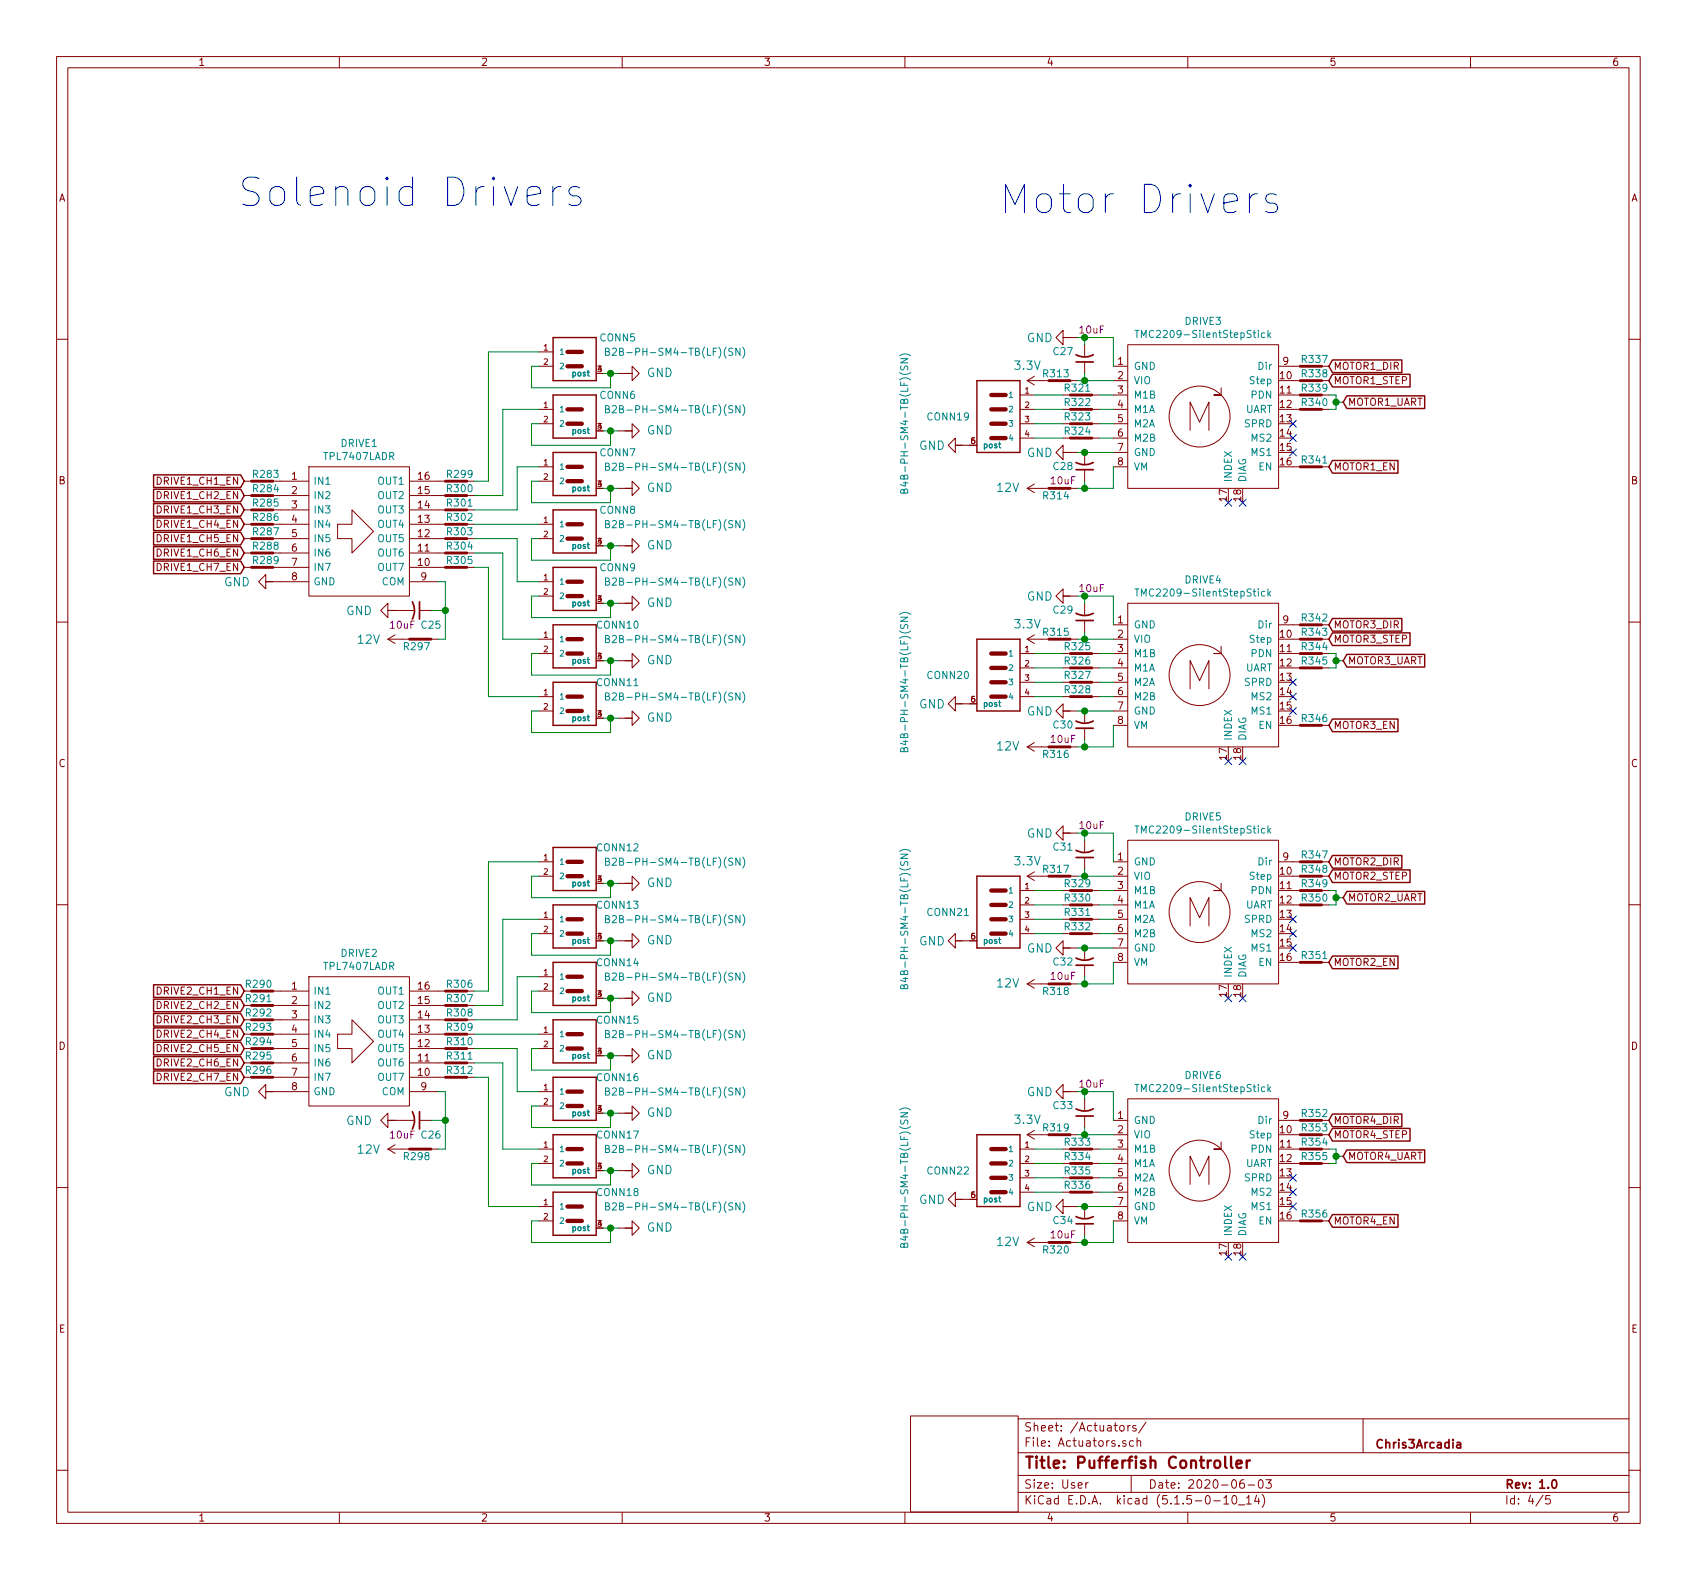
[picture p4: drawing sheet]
<svg xmlns="http://www.w3.org/2000/svg" width="300mm" height="279mm" viewBox="0 0 300 279" stroke-linecap="round" stroke-linejoin="round" font-family="sans-serif">
<g fill="none" stroke="#840000" stroke-width=".18">
<path d="M10 10h280v259.4h-280zM12 12h276v255.4h-276zM60 10v2M110 10v2M160 10v2M210 10v2M260 10v2M10 60h2M189.2 59.7h-1.2v1.3l-1.3-1.3 1.3-1.3v1.3h2.5M288 60h2M95.2 64.8h2.6M95.2 72.4h2.6"/>
<path d="M95.2 74.9h2.6M95.2 62.2h2.6M109.2 76.2h2.6v1.3l1.2-1.3-1.2-1.3v1.3h-1.3M109.2 66h2.6v1.3l1.2-1.3-1.2-1.2v1.2h-1.3M170.2 78.7h-1.3v1.3l-1.3-1.3 1.3-1.2v1.2h2.5M180.3 69.9h2.6M180.3 72.4h2.6M180.3 74.9h2.6M180.3 77.5h2.6M181.6 67.3l1.3 .8M181.6 67.3h2.5M182.9 66.5l-1.3 .8"/>
<path d="M189.5 67.3h1M191.8 61v2M191.8 64v2M193.3 69.9h1M193.3 72.4h1M193.3 74.9h1M193.3 77.5h1M196.8 67.3h2.6M196.8 64.8h2.6M196.8 69.9h2.6M196.8 72.4h2.6M196.8 74.9h2.6"/>
<path d="M196.8 77.5h2.6M199.4 61h26.7v25.4h-26.7zM215.9 68.6v1.3h-1.3h1.3M226.1 64.8h3.5M228.6 67.3h1M228.6 69.9h1M228.6 72.4h1M43.2 97.8h1M43.2 95.3h1M43.2 92.7h1M43.2 90.2h1M43.2 87.6h1"/>
<path d="M43.2 85.1h1M49.5 97.8h5.1M49.5 95.3h5.1M49.5 92.7h5.1M49.5 90.2h5.1M49.5 87.6h5.1M49.5 85.1h5.1M54.6 82.6h17.8v22.8h-17.8zM62.2 90.2l3.8 3.8-3.8 3.8v-2.5h-2.5v-2.6h2.5zM72.4 97.8h6.1M72.4 95.3h6.1M72.4 92.7h6.1"/>
<path d="M72.4 90.2h6.1M72.4 87.6h6.1M72.4 85.1h6.1M82.8 90.2h1M95.2 95.3h2.6M95.2 92.7h2.6M95.2 85.1h2.6M95.2 82.6h2.6M109.2 96.5h2.6v1.3l1.2-1.3-1.2-1.2v1.2h-1.3M109.2 86.4h2.6v1.2l1.2-1.2-1.2-1.3v1.3h-1.3M181.6 86.4h3.6M181.6 86.4l1.3 .7"/>
<path d="M182.9 85.6l-1.3 .8M189.2 80h-1.2v1.3l-1.3-1.3 1.3-1.3v1.3h2.5M189.5 86.4h1M191.8 80v2M191.8 83.1v2M196.8 80h2.6M196.8 82.6h2.6M228.6 82.6h1M233.9 82.6h1M10 110h2M43.2 100.3h1M48.3 102.9h-1.3v1.2l-1.3-1.2 1.3-1.3v1.3h7.6"/>
<path d="M49.5 100.3h5.1M68.6 113h3.5M68.6 113l1.2 .8M69.8 108h-1.2v1.2l-1.3-1.2 1.3-1.3v1.3h4.6M69.8 112.3l-1.2 .7M72.4 102.9h5.1M72.4 100.3h6.1M74.2 108h2M76.5 113h1M95.2 102.9h2.6M95.2 113h2.6M95.2 115.6h2.6"/>
<path d="M95.2 105.4h2.6M109.2 116.8h2.6v1.3l1.2-1.3-1.2-1.2v1.2h-1.3M109.2 106.7h2.6v1.3l1.2-1.3-1.2-1.3v1.3h-1.3M180.3 115.6h2.6M180.3 118.1h2.6M181.6 113l1.3 .8M181.6 113h2.5M182.9 112.3l-1.3 .7M189.2 105.4h-1.2v1.3l-1.3-1.3 1.3-1.3v1.3h2.5M189.5 113h1M191.8 106.7v2M191.8 109.7v2.1"/>
<path d="M193.3 115.6h1M193.3 118.1h1M196.8 113h2.6M196.8 115.6h2.6M196.8 118.1h2.6M196.8 110.5h2.6M199.4 106.7h26.7v25.4h-26.7zM215.9 114.3v1.3h-1.3h1.3M226.1 110.5h3.5M228.6 113h1M228.6 115.6h1M228.6 118.1h1"/>
<path d="M288 110h2M95.2 123.2h2.6M95.2 125.7h2.6M109.2 127h2.6v1.3l1.2-1.3-1.2-1.3v1.3h-1.3M170.2 124.5h-1.3v1.2l-1.3-1.2 1.3-1.3v1.3h2.5M180.3 120.7h2.6M180.3 123.2h2.6M181.6 132.1h3.6M181.6 132.1l1.3 .7M182.9 131.3l-1.3 .8M189.2 125.7h-1.2v1.3l-1.3-1.3 1.3-1.2v1.2h2.5M189.5 132.1h1"/>
<path d="M191.8 125.7v2.1M191.8 128.8v2M193.3 120.7h1M193.3 123.2h1M196.8 120.7h2.6M196.8 123.2h2.6M196.8 128.3h2.6M196.8 125.7h2.6M228.6 128.3h1M10 160h2M95.2 154.9h2.6M95.2 152.4h2.6"/>
<path d="M109.2 156.2h2.6v1.3l1.2-1.3-1.2-1.3v1.3h-1.3M180.3 157.5h2.6M181.6 154.9l1.3 .8M181.6 154.9h2.5M182.9 154.2l-1.3 .7M189.2 147.3h-1.2v1.3l-1.3-1.3 1.3-1.2v1.2h2.5M189.5 154.9h1M191.8 148.6v2M191.8 151.6v2.1M193.3 157.5h1M196.8 154.9h2.6M196.8 152.4h2.6"/>
<path d="M196.8 157.5h2.6M199.4 148.6h26.7v25.4h-26.7zM215.9 156.2v1.3h-1.3h1.3M226.1 152.4h3.5M228.6 154.9h1M228.6 157.5h1M288 160h2M48.5 177.8h6.1M48.5 175.3h6.1M54.6 172.7h17.8v22.9h-17.8zM72.4 177.8h6.1M72.4 175.3h6.1"/>
<path d="M95.2 175.3h2.6M95.2 172.7h2.6M95.2 162.6h2.6M95.2 165.1h2.6M109.2 176.5h2.6v1.3l1.2-1.3-1.2-1.2v1.2h-1.3M109.2 166.4h2.6v1.2l1.2-1.2-1.2-1.3v1.3h-1.3M170.2 166.4h-1.3v1.2l-1.3-1.2 1.3-1.3v1.3h2.5M180.3 160h2.6M180.3 162.6h2.6M180.3 165.1h2.6M181.6 174l1.3 .8M181.6 174h3.6"/>
<path d="M182.9 173.2l-1.3 .8M189.2 167.6h-1.2v1.3l-1.3-1.3 1.3-1.2v1.2h2.5M189.5 174h1M191.8 167.6v2.1M191.8 170.7v2M193.3 160h1M193.3 162.6h1M193.3 165.1h1M196.8 160h2.6M196.8 162.6h2.6M196.8 165.1h2.6M196.8 167.6h2.6"/>
<path d="M196.8 170.2h2.6M228.6 160h1M228.6 170.2h1M233.9 170.2h1M48.3 193h-1.3v1.3l-1.3-1.3 1.3-1.2v1.2h7.6M48.5 190.5h6.1M48.5 188h6.1M48.5 185.4h6.1M48.5 182.9h6.1M48.5 180.3h6.1M59.7 182.9h2.5v-2.6l3.8 3.9-3.8 3.8v-2.6h-2.5zM69.8 198.1h-1.2v1.3l-1.3-1.3 1.3-1.2v1.2h4.6"/>
<path d="M72.4 190.5h6.1M72.4 188h6.1M72.4 185.4h6.1M72.4 182.9h6.1M72.4 180.3h6.1M72.4 193h5.1M74.2 198.1h2M82.8 188h1M95.2 185.4h2.6M95.2 182.9h2.6M95.2 193h2.6M95.2 195.6h2.6"/>
<path d="M109.2 196.9h2.6v1.2l1.2-1.2-1.2-1.3v1.3h-1.3M109.2 186.7h2.6v1.3l1.2-1.3-1.2-1.3v1.3h-1.3M182.9 199.9l-1.3 .8M189.2 193h-1.2v1.3l-1.3-1.3 1.3-1.2v1.2h2.5M191.8 194.3v2M191.8 197.4v2M196.8 198.1h2.6M199.4 194.3h26.7v25.4h-26.7zM226.1 198.1h3.5M10 210h2M68.6 203.2h3.5M68.6 203.2l1.2 .8"/>
<path d="M69.8 202.4l-1.2 .8M76.5 203.2h1M95.2 213.4h2.6M95.2 215.9h2.6M95.2 203.2h2.6M95.2 205.7h2.6M109.2 217.2h2.6v1.2l1.2-1.2-1.2-1.3v1.3h-1.3M109.2 207h2.6v1.3l1.2-1.3-1.2-1.3v1.3h-1.3M170.2 212.1h-1.3v1.3l-1.3-1.3 1.3-1.3v1.3h2.5M180.3 203.2h2.6M180.3 205.7h2.6M180.3 208.3h2.6"/>
<path d="M180.3 210.8h2.6M181.6 200.7l1.3 .7M181.6 200.7h2.5M181.6 219.7h3.6M181.6 219.7l1.3 .8M182.9 218.9l-1.3 .8M189.2 213.4h-1.2v1.2l-1.3-1.2 1.3-1.3v1.3h2.5M189.5 200.7h1M189.5 219.7h1M191.8 213.4v2M191.8 216.4v2M193.3 203.2h1"/>
<path d="M193.3 205.7h1M193.3 208.3h1M193.3 210.8h1M196.8 200.7h2.6M196.8 213.4h2.6M196.8 215.9h2.6M196.8 203.2h2.6M196.8 205.7h2.6M196.8 208.3h2.6M196.8 210.8h2.6M215.9 201.9v1.3h-1.3h1.3M228.6 200.7h1"/>
<path d="M228.6 215.9h1M228.6 203.2h1M228.6 205.7h1M288 210h2M10 260h2M161 250.4h19v17h-19zM180 256.9h108M180 250.9h108M198 252.2l.3-.1 .4 .1 .1 .6-.2 .2-.3 .1-.3-.2zM199.1 254.8h-.4l-.2 .2 .1 .2 .5 .1v.4h-.6M199.4 252.1v1M199.8 252.1l-.3 .1-.1 .1"/>
<path d="M200.4 254.8h-.4l-.3 .2 .1 .7h.6M200.8 252.1a.37 .37 0 0 0-.5 .2v.2l.5 .1 .1 .2-.2 .3-.4-.1M201 254.9l.3-.1h.3l.1 1M201 254.3v1.5M202.6 251.5l-1.3 1.9M241 250.9v6M288 260h2M60 267.4v2M110 267.4v2M160 267.4v2M180 263.9h108M180 260.9h108"/>
<path d="M192 262.2v1M192.4 262.2l-.4 .3M200 260.9v3M210 267.4v2M214.6 265.4h1.1M216.4 264.9l.4-.4v1.5M216.4 266h.8M218 264.6l.3-.1a.94 .94 0 0 1 0 1.5 .79 .79 0 0 1-.3-1.4zM218.9 266.1h1.2M219.9 261.7a.62 .62 0 0 0-.7 .6l.1 .7 .2 .2 .5-.2v-.5l-.1-.2h-.4l-.3 .2M220.4 264.9l.4-.4v1.5M220.4 266h.8"/>
<path d="M220.7 262.6h1.1M222.2 264.4l-.4 1.1h.9M222.5 265v1M222.6 261.8l.4-.1a.94 .94 0 0 1 0 1.5 .82 .82 0 0 1-.4-1.4zM223.2 264.3a1.71 1.71 0 0 1 0 2.2M223.8 261.7h1l-.5 .6 .4 .1v.6l-.2 .2-.7-.2M260 267.4v2M272.8 264.4l-1.2 1.9M274 264.5h-.7v.7l.2-.2 .5 .1 .1 .2-.1 .5-.2 .2-.5-.2"/>
<circle cx="212.1" cy="73.7" r="5.4"/>
<circle cx="212.1" cy="119.4" r="5.4"/>
<circle cx="212.1" cy="161.3" r="5.4"/>
<circle cx="212.1" cy="207" r="5.4"/>
</g>
<g fill="none" stroke="#840000" stroke-width=".3">
<path d="M190.2 62.7a3.2 3.2 0 0 0 3.1 0M190.2 64h3.1M190.2 81.8a3.2 3.2 0 0 0 3.1 0M190.2 83.1h3.1M72.9 106.4a3.2 3.2 0 0 1 0 3.1M74.2 106.4v3.1M190.2 108.5a3.2 3.2 0 0 0 3.1 0M190.2 109.7h3.1M190.2 127.5a3.2 3.2 0 0 0 3.1 0M190.2 128.8h3.1M190.2 150.4a3.2 3.2 0 0 0 3.1 0M190.2 151.6h3.1"/>
<path d="M190.2 169.4a3.2 3.2 0 0 0 3.1 0M190.2 170.7h3.1M72.9 196.6a3.2 3.2 0 0 1 0 3M74.2 196.6v3M190.2 196.1a3.2 3.2 0 0 0 3.1 0M190.2 197.4h3.1M190.2 215.1a3.2 3.2 0 0 0 3.1 0M190.2 216.4h3.1M257.6 255.1h.6v1M258.2 255.4l-.5 .1a.29 .29 0 0 0-.2 .3 .29 .29 0 0 0 .2 .3l.5-.1M274.5 261.8l.2-.1a.81 .81 0 0 1 .6 .6 .81 .81 0 0 1-.3 .8l-.1 .1a.79 .79 0 0 1-.4-1.4z"/>
</g>
<path d="M216.6 257.6v1.7l.3 .3M217.7 257.6v1.7l.2 .3M218.6 258.9l1-.2-.1-.4h-.6l-.3 .2 .1 1 .2 .1 .6-.1M220.4 258.3v1.3M221 258.3a.49 .49 0 0 0-.6 .3" fill="none" stroke="#840000" stroke-width=".41"/>
<g fill="none" stroke="#840000" stroke-width=".51">
<path d="M185.4 67.3h3.8M189.2 69.9h3.8M189.2 72.4h3.8M189.2 74.9h3.8M189.2 77.5h3.8M229.9 67.3h3.8M229.9 69.9h3.8M229.9 72.4h3.8M229.9 64.8h3.8M44.4 97.8h3.9M44.4 95.3h3.9M44.4 92.7h3.9"/>
<path d="M44.4 90.2h3.9M44.4 87.6h3.9M44.4 85.1h3.9M78.7 97.8h3.8M78.7 95.3h3.8M78.7 92.7h3.8M78.7 90.2h3.8M78.7 87.6h3.8M78.7 85.1h3.8M185.4 86.4h3.8M229.9 82.6h3.8M44.4 100.3h3.9"/>
<path d="M72.4 113h3.8M78.7 100.3h3.8M185.4 113h3.8M189.2 115.6h3.8M189.2 118.1h3.8M229.9 113h3.8M229.9 115.6h3.8M229.9 118.1h3.8M229.9 110.5h3.8M185.4 132.1h3.8M189.2 120.7h3.8M189.2 123.2h3.8"/>
<path d="M229.9 128.3h3.8M185.4 154.9h3.8M189.2 157.5h3.8M229.9 154.9h3.8M229.9 157.5h3.8M229.9 152.4h3.8M44.4 177.8h3.9M44.4 175.3h3.9M78.7 177.8h3.8M78.7 175.3h3.8M185.4 174h3.8M189.2 160h3.8"/>
<path d="M189.2 162.6h3.8M189.2 165.1h3.8M229.9 160h3.8M229.9 170.2h3.8M44.4 190.5h3.9M44.4 188h3.9M44.4 185.4h3.9M44.4 182.9h3.9M44.4 180.3h3.9M78.7 190.5h3.8M78.7 188h3.8M78.7 185.4h3.8"/>
<path d="M78.7 182.9h3.8M78.7 180.3h3.8M229.9 198.1h3.8M72.4 203.2h3.8M185.4 200.7h3.8M185.4 219.7h3.8M189.2 203.2h3.8M189.2 205.7h3.8M189.2 208.3h3.8M189.2 210.8h3.8M229.9 200.7h3.8M229.9 203.2h3.8"/>
<path d="M229.9 205.7h3.8M229.9 215.9h3.8"/>
</g>
<g fill="none" stroke="#840000" stroke-width=".25">
<path d="M97.8 59.7h7.6v7.6h-7.6zM97.8 69.9h7.6v7.6h-7.6zM172.7 67.3h7.6v12.7h-7.6zM235.6 66.2h13.7v2.2h-13.7l-.7-1.1zM235.6 63.7h12.3v2.2h-12.3l-.7-1.1zM238.1 70h13.8v2.2h-13.8l-.6-1.1zM27.2 99.2h15.3l.7 1.1-.7 1.1h-15.3zM27.2 96.7h15.3l.7 1.1-.7 1.1h-15.3zM27.2 94.1h15.3l.7 1.2-.7 1.1h-15.3zM27.2 91.6h15.3l.7 1.1-.7 1.1h-15.3zM27.2 89.1h15.3l.7 1.1-.7 1.1h-15.3zM27.2 86.5h15.3l.7 1.1-.7 1.1h-15.3z"/>
<path d="M27.2 84h15.3l.7 1.1-.7 1.1h-15.3zM97.8 80h7.6v7.6h-7.6zM97.8 90.2h7.6v7.6h-7.6zM235.6 81.4h11.6v2.3h-11.6l-.7-1.1zM97.8 100.3h7.6v7.7h-7.6zM97.8 110.5h7.6v7.6h-7.6zM172.7 113h7.6v12.7h-7.6zM235.6 109.4h12.3v2.2h-12.3l-.7-1.1zM235.6 111.9h13.7v2.2h-13.7l-.7-1.1zM238.1 115.7h13.8v2.3h-13.8l-.6-1.2zM97.8 120.7h7.6v7.6h-7.6zM235.6 127.2h11.6v2.2h-11.6l-.7-1.1z"/>
<path d="M97.8 149.9h7.6v7.6h-7.6zM172.7 154.9h7.6v12.7h-7.6zM235.6 151.3h12.3v2.2h-12.3l-.7-1.1zM235.6 153.8h13.7v2.3h-13.7l-.7-1.2zM238.1 157.6h13.8v2.3h-13.8l-.6-1.1zM27.2 179.2h15.3l.7 1.1-.7 1.2h-15.3zM27.2 176.7h15.3l.7 1.1-.7 1.1h-15.3zM27.2 174.1h15.3l.7 1.2-.7 1.1h-15.3zM97.8 160h7.6v7.6h-7.6zM97.8 170.2h7.6v7.6h-7.6zM235.6 169.1h11.6v2.2h-11.6l-.7-1.1zM27.2 189.4h15.3l.7 1.1-.7 1.1h-15.3z"/>
<path d="M27.2 186.8h15.3l.7 1.2-.7 1.1h-15.3zM27.2 184.3h15.3l.7 1.1-.7 1.1h-15.3zM27.2 181.8h15.3l.7 1.1-.7 1.1h-15.3zM97.8 180.3h7.6v7.7h-7.6zM97.8 190.5h7.6v7.6h-7.6zM235.6 199.5h13.7v2.3h-13.7l-.7-1.1zM235.6 197h12.3v2.2h-12.3l-.7-1.1zM97.8 200.7h7.6v7.6h-7.6zM97.8 210.8h7.6v7.6h-7.6zM172.7 200.7h7.6v12.7h-7.6zM235.6 214.8h11.6v2.2h-11.6l-.7-1.1zM238.1 203.4h13.8v2.2h-13.8l-.6-1.1z"/>
</g>
<g fill="none" stroke="#840000" stroke-width=".76">
<path d="M100.3 74.9h2.6M100.3 72.4h2.6M100.3 64.8h2.6M100.3 62.2h2.6M175.3 77.5h2.5M175.3 74.9h2.5M175.3 72.4h2.5M175.3 69.9h2.5M100.3 95.3h2.6M100.3 92.7h2.6M100.3 85.1h2.6M100.3 82.6h2.6"/>
<path d="M100.3 115.6h2.6M100.3 113h2.6M100.3 105.4h2.6M100.3 102.9h2.6M175.3 115.6h2.5M175.3 118.1h2.5M100.3 125.7h2.6M100.3 123.2h2.6M175.3 123.2h2.5M175.3 120.7h2.5M100.3 154.9h2.6M100.3 152.4h2.6"/>
<path d="M175.3 157.5h2.5M100.3 175.3h2.6M100.3 172.7h2.6M100.3 165.1h2.6M100.3 162.6h2.6M175.3 165.1h2.5M175.3 162.6h2.5M175.3 160h2.5M100.3 195.6h2.6M100.3 193h2.6M100.3 185.4h2.6M100.3 182.9h2.6"/>
<path d="M100.3 215.9h2.6M100.3 213.4h2.6M100.3 205.7h2.6M100.3 203.2h2.6M175.3 205.7h2.5M175.3 203.2h2.5M175.3 210.8h2.5M175.3 208.3h2.5"/>
</g>
<g fill="none" stroke="#008484" stroke-width=".18">
<path d="M200.7 58.4h.7M201 58.4v1.3M223.6 58.9h-.3l-.3 .2 .1 .5h.5M224.2 58.4v1.3M224.3 59.2l.4 .5M224.7 58.9l-.5 .4M107.1 72.3h.5l.1-.2v-.2l-.6-.2v1.3h.4l.3-.2v-.2l-.3-.3M107.1 62.2l.5-.1 .1-.2v-.2l-.6-.1v1.2h.4l.3-.2v-.2l-.3-.2M108.3 71.9l.5-.2 .2 .4-.1 .2-.7 .7h.8M108.3 61.7l.5-.1 .2 .3-.1 .2-.7 .7h.8M130.8 71.7v1.3l-.7-1.3v1.3M130.8 61.6v1.2l-.7-1.2v1.2"/>
<path d="M131.3 71.6a1.47 1.47 0 0 1 0 1.9M131.3 61.4a1.47 1.47 0 0 1 0 1.9M159.1 62.9a1.47 1.47 0 0 1 1.9 0M159.2 63.4h1.3l-1.3 .8h1.3M176.6 78.5h.3M176.7 78.2v.8l.2 .2M107.1 92.7l.5-.1 .1-.2v-.2l-.6-.2v1.3h.4l.3-.2v-.2l-.3-.2M107.1 82.5l.5-.1 .1-.2v-.2l-.6-.1v1.3h.4l.3-.3v-.2l-.3-.2M108.3 92.2l.5-.2 .2 .4-.1 .2-.7 .7h.8M108.3 82l.5-.1 .2 .3-.1 .2-.7 .8h.8M130.8 92v1.3l-.7-1.3v1.3M130.8 81.9v1.3l-.7-1.3v1.3"/>
<path d="M131.3 91.9a1.47 1.47 0 0 1 0 1.9M131.3 81.7a1.47 1.47 0 0 1 0 1.9M159.8 86.8l.3-.3h.2l.2 .2v.5h-1.3l.2-.6 .2-.1 .2 .2v.5M160.1 85.2v.8l-.9-.3M107.1 113l.5-.1 .1-.2v-.2l-.6-.1v1.2h.4l.3-.2v-.2l-.3-.2M107.1 102.8h.5l.1-.2v-.3l-.6-.1v1.3h.4l.3-.2v-.3l-.3-.2M108.3 112.5l.5-.1 .2 .3-.1 .2-.7 .7h.8M108.3 102.3l.5-.1 .2 .4-.1 .2-.7 .7h.8M130.8 112.4v1.2l-.7-1.2v1.2M130.8 102.2v1.3l-.7-1.3v1.3M131.3 112.2a1.47 1.47 0 0 1 0 1.9M131.3 102a1.47 1.47 0 0 1 0 2"/>
<path d="M159.1 108.7a1.47 1.47 0 0 1 1.9 0M159.2 109.1h1.3l-1.3 .8h1.3M200.7 104.1h.7M201 104.1v1.3M223.6 104.6h-.3l-.3 .2 .1 .6h.5M224.2 104.1v1.3M224.3 104.9l.4 .5M224.7 104.6l-.5 .5M107.1 123.1h.5l.1-.2v-.2l-.6-.2v1.3h.4l.3-.2v-.2l-.3-.3M108.3 122.7l.5-.2 .2 .4-.1 .2-.7 .7h.8M130.8 122.5v1.3l-.7-1.3v1.3M131.3 122.4a1.47 1.47 0 0 1 0 1.9"/>
<path d="M159.8 132.5l.3-.3h.2l.2 .2v.5h-1.3l.2-.6h.2l.2 .1v.5M160.1 130.9v.8l-.9-.3M176.6 124.2h.3M176.7 123.9v.9l.2 .1M107.1 152.3h.5l.1-.2v-.2l-.6-.2v1.3h.4l.3-.2v-.2l-.3-.3M108.3 151.9l.5-.2 .2 .4-.1 .2-.7 .7h.8M130.8 151.7v1.3l-.7-1.3v1.3M131.3 151.6a1.47 1.47 0 0 1 0 1.9M159.1 150.6a1.47 1.47 0 0 1 1.9 0M159.2 151.1h1.3l-1.3 .7h1.3M200.7 146.1h.7M201 146.1v1.2"/>
<path d="M223.6 146.5h-.3l-.3 .2 .1 .6h.5M224.2 146.1v1.2M224.3 146.8l.4 .5M224.7 146.5l-.5 .5M107.1 172.7l.5-.1 .1-.2v-.2l-.6-.1v1.2h.4l.3-.2v-.2l-.3-.2M107.1 162.5h.5l.1-.2v-.3l-.6-.1v1.3h.4l.3-.3v-.2l-.3-.2M108.3 172.2l.5-.1 .2 .3-.1 .2-.7 .7h.8M108.3 162l.5-.1 .2 .4-.1 .2-.7 .7h.8M130.8 172.1v1.2l-.7-1.2v1.2M130.8 161.9v1.3l-.7-1.3v1.3M131.3 171.9a1.47 1.47 0 0 1 0 1.9M131.3 161.7a1.47 1.47 0 0 1 0 2"/>
<path d="M159.8 174.4l.3-.3h.2l.2 .2v.5h-1.3l.2-.6h.2l.2 .1v.5M160.1 172.8v.8l-.9-.3M176.6 166.1h.3M176.7 165.8v.9l.2 .1M107.1 193l.5-.1 .1-.2v-.2l-.6-.1v1.2h.4l.3-.2v-.2l-.3-.2M107.1 182.8h.5l.1-.2v-.3l-.6-.1v1.3h.4l.3-.2v-.2l-.3-.3M108.3 192.5l.5-.1 .2 .3-.1 .2-.7 .7h.8M108.3 182.3l.5-.1 .2 .4-.1 .2-.7 .7h.8M130.8 192.4v1.2l-.7-1.2v1.2M130.8 182.2v1.3l-.7-1.3v1.3M131.3 192.2a1.47 1.47 0 0 1 0 1.9M131.3 182a1.47 1.47 0 0 1 0 2"/>
<path d="M159.1 196.3a1.47 1.47 0 0 1 1.9 0M159.2 196.8h1.3l-1.3 .7h1.3M200.7 191.8h.7M201 191.8v1.2M223.6 192.3l-.3-.1-.3 .2 .1 .6h.5M224.2 191.8v1.2M224.3 192.6l.4 .4M224.7 192.2l-.5 .5M107.1 213.3h.5l.1-.2v-.3l-.6-.1v1.3h.4l.3-.3v-.2l-.3-.2M107.1 203.1h.5l.1-.2v-.2l-.6-.2v1.3h.4l.3-.2v-.2l-.3-.3M108.3 212.8l.5-.1 .2 .4-.1 .2-.7 .7h.8M108.3 202.7l.5-.2 .2 .4-.1 .2-.7 .7h.8"/>
<path d="M130.8 212.7v1.3l-.7-1.3v1.3M130.8 202.5v1.3l-.7-1.3v1.3M131.3 212.5a1.47 1.47 0 0 1 0 2M131.3 202.4a1.47 1.47 0 0 1 0 1.9M160.1 218.5v.8l-.9-.3M176.6 211.9h.3M176.7 211.5v.9l.2 .1M159.8 220.1l.3-.3h.2l.2 .3v.4h-1.3l.2-.6h.2l.2 .1v.5"/>
</g>
<g fill="none" stroke="#008400" stroke-width=".18">
<path d="M190.5 59.7h6.3v5.1M191.8 59.7v1.3M95.2 64.8h-1.2v3.8h13.9v-2.6M95.2 74.9h-1.2v3.8h13.9v-2.5M95.2 72.4h-6.3v15.2h-5.1M95.2 62.2h-8.8v22.9h-2.6M106.7 76.2h2.5M106.7 66h2.5M182.9 74.9h5.1M182.9 77.5h5.1M182.9 72.4h5.1M182.9 69.9h5.1"/>
<path d="M190.5 67.3h6.3M191.8 66v1.3M194.3 74.9h2.5M194.3 77.5h2.5M194.3 72.4h2.5M194.3 69.9h2.5M234.9 69.9h1.3v2.5h-1.3M236.2 71.1h1.3M83.8 97.8h5.1v15.2h6.3M83.8 95.3h7.6v7.6h3.8M83.8 92.7h11.4M95.2 85.1h-1.2v3.8h13.9v-2.5"/>
<path d="M95.2 95.3h-1.2v3.8h13.9v-2.6M95.2 82.6h-3.8v7.6h-7.6M106.7 86.4h2.5M106.7 96.5h2.5M190.5 80h6.3M191.8 85.1v1.3M196.8 82.6v3.8h-6.3M76.2 108h2.5M77.5 102.9h1.2v10.1h-1.2M83.8 100.3h2.6v22.9h8.8M95.2 105.4h-1.2v3.8h13.9v-2.5M95.2 115.6h-1.2v3.8h13.9v-2.6"/>
<path d="M106.7 106.7h2.5M106.7 116.8h2.5M182.9 118.1h5.1M182.9 115.6h5.1M190.5 113h6.3M190.5 105.4h6.3v5.1M191.8 105.4v1.3M191.8 111.8v1.2M194.3 118.1h2.5M194.3 115.6h2.5M234.9 115.6h1.3v2.5h-1.3M236.2 116.8h1.3"/>
<path d="M95.2 125.7h-1.2v3.8h13.9v-2.5M106.7 127h2.5M182.9 123.2h5.1M182.9 120.7h5.1M190.5 125.7h6.3M191.8 130.8v1.3M194.3 123.2h2.5M194.3 120.7h2.5M196.8 128.3v3.8h-6.3M95.2 154.9h-1.2v3.9h13.9v-2.6M95.2 152.4h-8.8v22.9h-2.6M106.7 156.2h2.5"/>
<path d="M182.9 157.5h5.1M190.5 147.3h6.3v5.1M190.5 154.9h6.3M191.8 147.3v1.3M191.8 153.7v1.2M194.3 157.5h2.5M234.9 157.5h1.3v2.5h-1.3M236.2 158.8h1.3M95.2 165.1h-1.2v3.8h13.9v-2.5M95.2 175.3h-1.2v3.8h13.9v-2.6M95.2 162.6h-6.3v15.2h-5.1M95.2 172.7h-3.8v7.6h-7.6"/>
<path d="M106.7 176.5h2.5M106.7 166.4h2.5M182.9 165.1h5.1M182.9 162.6h5.1M182.9 160h5.1M190.5 167.6h6.3M191.8 172.7v1.3M194.3 165.1h2.5M194.3 162.6h2.5M194.3 160h2.5M196.8 170.2v3.8h-6.3M76.2 198.1h2.5"/>
<path d="M77.5 193h1.2v10.2h-1.2M83.8 188h5.1v15.2h6.3M83.8 185.4h7.6v7.6h3.8M83.8 190.5h2.6v22.9h8.8M83.8 182.9h11.4M95.2 185.4h-1.2v3.8h13.9v-2.5M95.2 195.6h-1.2v3.8h13.9v-2.5M106.7 196.9h2.5M106.7 186.7h2.5M190.5 193h6.3v5.1M191.8 193v1.3M191.8 199.4v1.3"/>
<path d="M95.2 205.7h-1.2v3.9h13.9v-2.6M95.2 215.9h-1.2v3.8h13.9v-2.5M106.7 217.2h2.5M106.7 207h2.5M182.9 210.8h5.1M182.9 208.3h5.1M182.9 205.7h5.1M182.9 203.2h5.1M190.5 213.4h6.3M190.5 200.7h6.3M191.8 218.4v1.3M194.3 210.8h2.5"/>
<path d="M194.3 208.3h2.5M194.3 205.7h2.5M194.3 203.2h2.5M196.8 215.9v3.8h-6.3M234.9 203.2h1.3v2.5h-1.3M236.2 204.5h1.3"/>
</g>
<path d="M93.2 34.6l2.4-.4v-.5l-.2-.5-.5-.2h-1l-.5 .2-.2 .5v1.9l.2 .5 .5 .2h1l.5-.2M97.7 33v3.3M99.2 33a1.23 1.23 0 0 0-1.5 .9M102.5 33.2l-.5-.2h-.7l-.5 .2-.2 .5 .2 .7 .5 .2h.7l.5 .3 .2 .5-.2 .7-.5 .2h-.9l-.5-.2M220.9 34.3v3.3M222.4 34.3a1.28 1.28 0 0 0-1.5 .9M225.7 34.5l-.5-.2h-.7l-.5 .2-.2 .5 .2 .7 .5 .2h.7l.5 .3 .2 .5-.2 .7-.5 .2h-.9l-.5-.2" fill="none" stroke="#0000c2" stroke-width=".18"/>
<g fill="#008400" stroke="#008400" stroke-width=".25">
<circle cx="108" cy="176.5" r=".51"/>
<circle cx="236.2" cy="204.5" r=".51"/>
<circle cx="108" cy="76.2" r=".51"/>
<circle cx="108" cy="66" r=".51"/>
<circle cx="236.2" cy="158.8" r=".51"/>
<circle cx="78.7" cy="108" r=".51"/>
<circle cx="108" cy="86.4" r=".51"/>
<circle cx="108" cy="186.7" r=".51"/>
<circle cx="191.8" cy="80" r=".51"/>
<circle cx="191.8" cy="174" r=".51"/>
<circle cx="191.8" cy="154.9" r=".51"/>
<circle cx="191.8" cy="147.3" r=".51"/>
<circle cx="108" cy="127" r=".51"/>
<circle cx="191.8" cy="105.4" r=".51"/>
<circle cx="191.8" cy="113" r=".51"/>
<circle cx="191.8" cy="132.1" r=".51"/>
<circle cx="191.8" cy="167.6" r=".51"/>
<circle cx="108" cy="217.2" r=".51"/>
<circle cx="236.2" cy="116.8" r=".51"/>
<circle cx="108" cy="96.5" r=".51"/>
<circle cx="191.8" cy="213.4" r=".51"/>
<circle cx="108" cy="196.9" r=".51"/>
<circle cx="108" cy="166.4" r=".51"/>
<circle cx="108" cy="116.8" r=".51"/>
<circle cx="191.8" cy="125.7" r=".51"/>
<circle cx="236.2" cy="71.1" r=".51"/>
<circle cx="191.8" cy="86.4" r=".51"/>
<circle cx="191.8" cy="67.3" r=".51"/>
<circle cx="108" cy="156.2" r=".51"/>
<circle cx="191.8" cy="59.7" r=".51"/>
<circle cx="78.7" cy="198.1" r=".51"/>
<circle cx="108" cy="106.7" r=".51"/>
<circle cx="191.8" cy="193" r=".51"/>
<circle cx="191.8" cy="219.7" r=".51"/>
<circle cx="108" cy="207" r=".51"/>
<circle cx="191.8" cy="200.7" r=".51"/>
</g>
<g fill="none" stroke="#000084" stroke-width=".18">
<path d="M228 74.3l1.2 1.2M228 76.9l1.2 1.2M228 79.4l1.2 1.2M229.2 79.4l-1.2 1.2M229.2 76.9l-1.2 1.2M229.2 74.3l-1.2 1.2M216.6 88.3l1.2 1.2M217.8 88.3l-1.2 1.2M219.1 88.3l1.2 1.2M220.3 88.3l-1.2 1.2M216.6 134l1.2 1.2M217.8 134l-1.2 1.2"/>
<path d="M219.1 134l1.2 1.2M220.3 134l-1.2 1.2M228 120l1.2 1.3M228 122.6l1.2 1.2M228 125.1l1.2 1.2M229.2 120l-1.2 1.3M229.2 122.6l-1.2 1.2M229.2 125.1l-1.2 1.2M216.6 175.9l1.2 1.2M217.8 175.9l-1.2 1.2M219.1 175.9l1.2 1.2M220.3 175.9l-1.2 1.2"/>
<path d="M228 167l1.2 1.2M228 164.5l1.2 1.2M228 162l1.2 1.2M229.2 167l-1.2 1.2M229.2 164.5l-1.2 1.2M229.2 162l-1.2 1.2M228 212.8l1.2 1.2M228 210.2l1.2 1.2M228 207.7l1.2 1.2M229.2 212.8l-1.2 1.2M229.2 210.2l-1.2 1.2M229.2 207.7l-1.2 1.2"/>
<path d="M216.6 221.6l1.2 1.3M217.8 221.6l-1.2 1.3M219.1 221.6l1.2 1.3M220.3 221.6l-1.2 1.3"/>
</g>
<g font-size="7" fill="#0000c2">
<text x="41.9" y="36.6">Solenoid Drivers</text>
<text x="176.5" y="37.8">Motor Drivers</text>
</g>
<g font-size="7" fill="#840000">
<text x="209.2" y="76.3">M</text>
<text x="209.2" y="122">M</text>
<text x="209.2" y="164">M</text>
<text x="209.2" y="209.7">M</text>
</g>
<text font-size="2.8" fill="#840000" x="181" y="259.7">Title: Pufferfish Controller</text>
<g font-size="2.1" fill="#008484">
<text x="179.5" y="65.4">3.3V</text>
<text x="181.5" y="60.5">GND</text>
<text x="114.4" y="66.7">GND</text>
<text x="114.4" y="76.8">GND</text>
<text x="162.5" y="79.6">GND</text>
<text x="181.5" y="80.8">GND</text>
<text x="114.4" y="87">GND</text>
<text x="176.3" y="87">12V</text>
<text x="114.4" y="97.2">GND</text>
<text x="39.6" y="103.7">GND</text>
<text x="114.4" y="107.3">GND</text>
<text x="181.5" y="106.2">GND</text>
<text x="61.2" y="108.8">GND</text>
<text x="63.3" y="113.8">12V</text>
<text x="179.5" y="111.1">3.3V</text>
<text x="114.4" y="117.5">GND</text>
<text x="162.5" y="125.3">GND</text>
<text x="114.4" y="127.6">GND</text>
<text x="181.5" y="126.5">GND</text>
<text x="176.3" y="132.7">12V</text>
<text x="181.5" y="148.1">GND</text>
<text x="179.5" y="153">3.3V</text>
<text x="114.4" y="156.8">GND</text>
<text x="114.4" y="167">GND</text>
<text x="162.5" y="167.2">GND</text>
<text x="181.5" y="168.5">GND</text>
<text x="114.4" y="177.2">GND</text>
<text x="176.3" y="174.6">12V</text>
<text x="114.4" y="187.3">GND</text>
<text x="39.6" y="193.9">GND</text>
<text x="114.4" y="197.5">GND</text>
<text x="181.5" y="193.9">GND</text>
<text x="61.2" y="198.9">GND</text>
<text x="179.5" y="198.8">3.3V</text>
<text x="63.3" y="204">12V</text>
<text x="114.4" y="207.6">GND</text>
<text x="162.5" y="212.9">GND</text>
<text x="181.5" y="214.2">GND</text>
<text x="114.4" y="217.8">GND</text>
<text x="176.3" y="220.3">12V</text>
</g>
<g font-size="2.1" fill="#840000">
<text x="181" y="255.8">File: Actuators.sch</text>
<text x="181" y="253.1">Sheet: /Actuators/</text>
<text x="243" y="256.1">Chris3Arcadia</text>
<text x="181" y="263.2">Size: User</text>
<text x="203" y="263.2">Date: 2020-06-03</text>
<text x="266" y="263.2">Rev: 1.0</text>
<text x="181" y="266">KiCad E.D.A. kicad (5.1.5-0-10_14)</text>
<text x="266" y="266">Id: 4/5</text>
</g>
<g font-size="1.8" fill="#840000">
<text x="35" y="11.6">1</text>
<text x="85" y="11.6">2</text>
<text x="135" y="11.6">3</text>
<text x="185" y="11.6">4</text>
<text x="235" y="11.6">5</text>
<text x="285" y="11.6">6</text>
<text x="10.4" y="35.6">A</text>
<text x="288.4" y="35.6">A</text>
<text x="197.6" y="64.5">1</text>
<text x="226.8" y="64.5">9</text>
<text x="235.7" y="65.4">MOTOR1_DIR</text>
<text x="197.6" y="67.1">2</text>
<text x="197.6" y="69.6">3</text>
<text x="226.4" y="67.1">10</text>
<text x="226.4" y="69.6">11</text>
<text x="235.7" y="67.9">MOTOR1_STEP</text>
<text x="238.3" y="71.8">MOTOR1_UART</text>
<text x="197.6" y="72.1">4</text>
<text x="197.6" y="74.7">5</text>
<text x="197.6" y="77.2">6</text>
<text x="226.4" y="72.1">12</text>
<text x="226.4" y="74.7">13</text>
<text x="226.4" y="77.2">14</text>
<text x="197.6" y="79.8">7</text>
<text x="197.6" y="82.3">8</text>
<text x="226.4" y="79.8">15</text>
<text x="226.4" y="82.3">16</text>
<text x="235.7" y="83.2">MOTOR1_EN</text>
<text x="10.4" y="85.6">B</text>
<text x="28" y="88.3">DRIVE1_CH2_EN</text>
<text x="28" y="85.7">DRIVE1_CH1_EN</text>
<text x="51.6" y="84.8">1</text>
<text x="51.6" y="87.4">2</text>
<text x="51.6" y="89.9">3</text>
<text x="74" y="89.9">14</text>
<text x="74" y="87.4">15</text>
<text x="74" y="84.8">16</text>
<text x="216.9" y="88.6" transform="rotate(-90 216.9 88.6)">17</text>
<text x="219.5" y="88.6" transform="rotate(-90 219.5 88.6)">18</text>
<text x="288.4" y="85.6">B</text>
<text x="28" y="95.9">DRIVE1_CH5_EN</text>
<text x="28" y="93.3">DRIVE1_CH4_EN</text>
<text x="28" y="90.8">DRIVE1_CH3_EN</text>
<text x="51.6" y="92.5">4</text>
<text x="51.6" y="95">5</text>
<text x="74" y="95">12</text>
<text x="74" y="92.5">13</text>
<text x="28" y="101">DRIVE1_CH7_EN</text>
<text x="28" y="98.4">DRIVE1_CH6_EN</text>
<text x="51.6" y="97.5">6</text>
<text x="51.6" y="100.1">7</text>
<text x="74" y="100.1">10</text>
<text x="74" y="97.5">11</text>
<text x="51.6" y="102.6">8</text>
<text x="74.4" y="102.6">9</text>
<text x="197.6" y="110.2">1</text>
<text x="197.6" y="112.8">2</text>
<text x="226.4" y="112.8">10</text>
<text x="226.8" y="110.2">9</text>
<text x="235.7" y="111.1">MOTOR3_DIR</text>
<text x="235.7" y="113.7">MOTOR3_STEP</text>
<text x="197.6" y="115.3">3</text>
<text x="197.6" y="117.9">4</text>
<text x="226.4" y="115.3">11</text>
<text x="226.4" y="117.9">12</text>
<text x="238.3" y="117.5">MOTOR3_UART</text>
<text x="197.6" y="120.4">5</text>
<text x="197.6" y="122.9">6</text>
<text x="197.6" y="125.5">7</text>
<text x="226.4" y="120.4">13</text>
<text x="226.4" y="122.9">14</text>
<text x="226.4" y="125.5">15</text>
<text x="197.6" y="128">8</text>
<text x="226.4" y="128">16</text>
<text x="235.7" y="128.9">MOTOR3_EN</text>
<text x="10.4" y="135.6">C</text>
<text x="216.9" y="134.3" transform="rotate(-90 216.9 134.3)">17</text>
<text x="219.5" y="134.3" transform="rotate(-90 219.5 134.3)">18</text>
<text x="288.4" y="135.6">C</text>
<text x="197.6" y="152.1">1</text>
<text x="197.6" y="154.7">2</text>
<text x="226.4" y="154.7">10</text>
<text x="226.8" y="152.1">9</text>
<text x="235.7" y="153">MOTOR2_DIR</text>
<text x="235.7" y="155.6">MOTOR2_STEP</text>
<text x="197.6" y="157.2">3</text>
<text x="197.6" y="159.8">4</text>
<text x="226.4" y="157.2">11</text>
<text x="226.4" y="159.8">12</text>
<text x="238.3" y="159.4">MOTOR2_UART</text>
<text x="197.6" y="162.3">5</text>
<text x="197.6" y="164.8">6</text>
<text x="197.6" y="167.4">7</text>
<text x="226.4" y="162.3">13</text>
<text x="226.4" y="164.8">14</text>
<text x="226.4" y="167.4">15</text>
<text x="197.6" y="169.9">8</text>
<text x="226.4" y="169.9">16</text>
<text x="235.7" y="170.8">MOTOR2_EN</text>
<text x="28" y="178.4">DRIVE2_CH2_EN</text>
<text x="28" y="175.9">DRIVE2_CH1_EN</text>
<text x="51.6" y="175">1</text>
<text x="51.6" y="177.5">2</text>
<text x="74" y="177.5">15</text>
<text x="74" y="175">16</text>
<text x="216.9" y="176.2" transform="rotate(-90 216.9 176.2)">17</text>
<text x="219.5" y="176.2" transform="rotate(-90 219.5 176.2)">18</text>
<text x="10.4" y="185.6">D</text>
<text x="28" y="183.5">DRIVE2_CH4_EN</text>
<text x="28" y="181">DRIVE2_CH3_EN</text>
<text x="51.6" y="180.1">3</text>
<text x="51.6" y="182.6">4</text>
<text x="51.6" y="185.2">5</text>
<text x="74" y="185.2">12</text>
<text x="74" y="182.6">13</text>
<text x="74" y="180.1">14</text>
<text x="288.4" y="185.6">D</text>
<text x="28" y="191.1">DRIVE2_CH7_EN</text>
<text x="28" y="188.6">DRIVE2_CH6_EN</text>
<text x="28" y="186.1">DRIVE2_CH5_EN</text>
<text x="51.6" y="187.7">6</text>
<text x="51.6" y="190.2">7</text>
<text x="74" y="190.2">10</text>
<text x="74" y="187.7">11</text>
<text x="51.6" y="192.8">8</text>
<text x="74.4" y="192.8">9</text>
<text x="197.6" y="197.9">1</text>
<text x="226.8" y="197.9">9</text>
<text x="197.6" y="200.4">2</text>
<text x="197.6" y="202.9">3</text>
<text x="226.4" y="200.4">10</text>
<text x="226.4" y="202.9">11</text>
<text x="235.7" y="201.3">MOTOR4_STEP</text>
<text x="235.7" y="198.8">MOTOR4_DIR</text>
<text x="197.6" y="205.5">4</text>
<text x="197.6" y="208">5</text>
<text x="226.4" y="205.5">12</text>
<text x="226.4" y="208">13</text>
<text x="238.3" y="205.1">MOTOR4_UART</text>
<text x="197.6" y="210.6">6</text>
<text x="197.6" y="213.1">7</text>
<text x="197.6" y="215.6">8</text>
<text x="226.4" y="210.6">14</text>
<text x="226.4" y="213.1">15</text>
<text x="226.4" y="215.6">16</text>
<text x="216.9" y="221.9" transform="rotate(-90 216.9 221.9)">17</text>
<text x="219.5" y="221.9" transform="rotate(-90 219.5 221.9)">18</text>
<text x="235.7" y="216.5">MOTOR4_EN</text>
<text x="10.4" y="235.6">E</text>
<text x="288.4" y="235.6">E</text>
<text x="35" y="269">1</text>
<text x="85" y="269">2</text>
<text x="135" y="269">3</text>
<text x="185" y="269">4</text>
<text x="235" y="269">5</text>
<text x="285" y="269">6</text>
</g>
<g font-size="1.8" fill="#840084">
<text x="191" y="59">10uF</text>
<text x="185.9" y="85.6">10uF</text>
<text x="191" y="104.7">10uF</text>
<text x="69.1" y="111.2">10uF</text>
<text x="185.9" y="131.4">10uF</text>
<text x="191" y="146.6">10uF</text>
<text x="185.9" y="173.3">10uF</text>
<text x="191" y="192.3">10uF</text>
<text x="69.1" y="201.3">10uF</text>
<text x="185.9" y="219">10uF</text>
</g>
<g font-size="1.8" fill="#008484">
<text x="202.1" y="59.8">TMC2209-SilentStepStick</text>
<text x="209.5" y="57.5">DRIVE3</text>
<text x="106.1" y="60.4">CONN5</text>
<text x="109" y="62.9">B2B-PH-SM4-TB(LF)(SN)</text>
<text x="186.3" y="62.8">C27</text>
<text x="200.4" y="65.4">GND</text>
<text x="222.6" y="65.4">Dir</text>
<text x="230.3" y="64.2">R337</text>
<text x="106.1" y="70.5">CONN6</text>
<text x="184.6" y="66.7">R313</text>
<text x="188.4" y="69.3">R321</text>
<text x="188.4" y="71.8">R322</text>
<text x="200.4" y="67.9">VIO</text>
<text x="200.4" y="70.5">M1B</text>
<text x="221.2" y="67.9">Step</text>
<text x="221.3" y="70.5">PDN</text>
<text x="230.3" y="66.7">R338</text>
<text x="230.3" y="69.3">R339</text>
<text x="230.3" y="71.8">R340</text>
<text x="109" y="73.1">B2B-PH-SM4-TB(LF)(SN)</text>
<text x="164.1" y="74.3">CONN19</text>
<text x="188.4" y="74.3">R323</text>
<text x="188.4" y="76.9">R324</text>
<text x="200.4" y="73">M1A</text>
<text x="200.4" y="75.6">M2A</text>
<text x="220.1" y="73">UART</text>
<text x="220.1" y="75.6">SPRD</text>
<text x="57.4" y="81.4">TPL7407LADR</text>
<text x="60.3" y="79">DRIVE1</text>
<text x="106.1" y="80.7">CONN7</text>
<text x="109" y="83.2">B2B-PH-SM4-TB(LF)(SN)</text>
<text x="186.3" y="83.1">C28</text>
<text x="200.4" y="78.1">M2B</text>
<text x="200.4" y="80.6">GND</text>
<text x="200.4" y="83.2">VM</text>
<text x="221.4" y="78.1">MS2</text>
<text x="221.4" y="80.6">MS1</text>
<text x="222.6" y="83.2">EN</text>
<text x="230.3" y="82">R341</text>
<text x="44.9" y="89.6">R285</text>
<text x="44.9" y="87">R284</text>
<text x="44.9" y="84.5">R283</text>
<text x="55.4" y="85.7">IN1</text>
<text x="55.4" y="88.3">IN2</text>
<text x="66.9" y="88.3">OUT2</text>
<text x="66.9" y="85.7">OUT1</text>
<text x="79.2" y="89.6">R301</text>
<text x="79.2" y="87">R300</text>
<text x="79.2" y="84.5">R299</text>
<text x="160.6" y="85.3" transform="rotate(-90 160.6 85.3)">B4B-PH-SM4-TB(LF)(SN)</text>
<text x="184.6" y="88.3">R314</text>
<text x="217.8" y="85.3" transform="rotate(-90 217.8 85.3)">INDEX</text>
<text x="220.3" y="85.3" transform="rotate(-90 220.3 85.3)">DIAG</text>
<text x="44.9" y="94.7">R287</text>
<text x="44.9" y="92.1">R286</text>
<text x="55.4" y="90.8">IN3</text>
<text x="55.4" y="93.3">IN4</text>
<text x="55.4" y="95.9">IN5</text>
<text x="66.9" y="95.9">OUT5</text>
<text x="66.9" y="93.3">OUT4</text>
<text x="66.9" y="90.8">OUT3</text>
<text x="79.2" y="94.7">R303</text>
<text x="79.2" y="92.1">R302</text>
<text x="106.1" y="90.9">CONN8</text>
<text x="109" y="93.4">B2B-PH-SM4-TB(LF)(SN)</text>
<text x="44.9" y="99.7">R289</text>
<text x="44.9" y="97.2">R288</text>
<text x="55.4" y="98.4">IN6</text>
<text x="55.4" y="101">IN7</text>
<text x="66.9" y="101">OUT7</text>
<text x="66.9" y="98.4">OUT6</text>
<text x="79.2" y="99.7">R305</text>
<text x="79.2" y="97.2">R304</text>
<text x="106.1" y="101">CONN9</text>
<text x="55.4" y="103.5">GND</text>
<text x="67.5" y="103.5">COM</text>
<text x="109" y="103.6">B2B-PH-SM4-TB(LF)(SN)</text>
<text x="202.1" y="105.5">TMC2209-SilentStepStick</text>
<text x="209.5" y="103.2">DRIVE4</text>
<text x="74.6" y="111.2">C25</text>
<text x="105.6" y="111.2">CONN10</text>
<text x="109" y="113.7">B2B-PH-SM4-TB(LF)(SN)</text>
<text x="184.6" y="112.4">R315</text>
<text x="186.3" y="108.5">C29</text>
<text x="200.4" y="111.1">GND</text>
<text x="200.4" y="113.7">VIO</text>
<text x="221.2" y="113.7">Step</text>
<text x="222.6" y="111.1">Dir</text>
<text x="230.3" y="109.9">R342</text>
<text x="230.3" y="112.4">R343</text>
<text x="71.6" y="115">R297</text>
<text x="188.4" y="115">R325</text>
<text x="188.4" y="117.5">R326</text>
<text x="200.4" y="116.2">M1B</text>
<text x="200.4" y="118.7">M1A</text>
<text x="220.1" y="118.7">UART</text>
<text x="221.3" y="116.2">PDN</text>
<text x="230.3" y="115">R344</text>
<text x="230.3" y="117.5">R345</text>
<text x="105.6" y="121.3">CONN11</text>
<text x="109" y="123.9">B2B-PH-SM4-TB(LF)(SN)</text>
<text x="164.1" y="120.1">CONN20</text>
<text x="188.4" y="120.1">R327</text>
<text x="188.4" y="122.6">R328</text>
<text x="200.4" y="121.3">M2A</text>
<text x="200.4" y="123.8">M2B</text>
<text x="220.1" y="121.3">SPRD</text>
<text x="221.4" y="123.8">MS2</text>
<text x="160.6" y="131" transform="rotate(-90 160.6 131)">B4B-PH-SM4-TB(LF)(SN)</text>
<text x="186.3" y="128.8">C30</text>
<text x="200.4" y="126.4">GND</text>
<text x="200.4" y="128.9">VM</text>
<text x="217.8" y="131.1" transform="rotate(-90 217.8 131.1)">INDEX</text>
<text x="220.3" y="131.1" transform="rotate(-90 220.3 131.1)">DIAG</text>
<text x="221.4" y="126.4">MS1</text>
<text x="222.6" y="128.9">EN</text>
<text x="230.3" y="127.7">R346</text>
<text x="184.6" y="134">R316</text>
<text x="202.1" y="147.4">TMC2209-SilentStepStick</text>
<text x="209.5" y="145.1">DRIVE5</text>
<text x="105.6" y="150.5">CONN12</text>
<text x="109" y="153.1">B2B-PH-SM4-TB(LF)(SN)</text>
<text x="184.6" y="154.4">R317</text>
<text x="186.3" y="150.4">C31</text>
<text x="200.4" y="153">GND</text>
<text x="200.4" y="155.6">VIO</text>
<text x="221.2" y="155.6">Step</text>
<text x="222.6" y="153">Dir</text>
<text x="230.3" y="151.8">R347</text>
<text x="230.3" y="154.4">R348</text>
<text x="105.6" y="160.7">CONN13</text>
<text x="164.1" y="162">CONN21</text>
<text x="188.4" y="156.9">R329</text>
<text x="188.4" y="159.4">R330</text>
<text x="188.4" y="162">R331</text>
<text x="200.4" y="158.1">M1B</text>
<text x="200.4" y="160.7">M1A</text>
<text x="220.1" y="160.7">UART</text>
<text x="221.3" y="158.1">PDN</text>
<text x="230.3" y="156.9">R349</text>
<text x="230.3" y="159.4">R350</text>
<text x="109" y="163.2">B2B-PH-SM4-TB(LF)(SN)</text>
<text x="188.4" y="164.5">R332</text>
<text x="200.4" y="163.2">M2A</text>
<text x="200.4" y="165.7">M2B</text>
<text x="220.1" y="163.2">SPRD</text>
<text x="221.4" y="165.7">MS2</text>
<text x="57.4" y="171.5">TPL7407LADR</text>
<text x="60.3" y="169.2">DRIVE2</text>
<text x="105.6" y="170.9">CONN14</text>
<text x="109" y="173.4">B2B-PH-SM4-TB(LF)(SN)</text>
<text x="160.6" y="172.9" transform="rotate(-90 160.6 172.9)">B4B-PH-SM4-TB(LF)(SN)</text>
<text x="186.3" y="170.7">C32</text>
<text x="200.4" y="168.3">GND</text>
<text x="200.4" y="170.8">VM</text>
<text x="217.8" y="173" transform="rotate(-90 217.8 173)">INDEX</text>
<text x="220.3" y="173" transform="rotate(-90 220.3 173)">DIAG</text>
<text x="221.4" y="168.3">MS1</text>
<text x="222.6" y="170.8">EN</text>
<text x="230.3" y="169.6">R351</text>
<text x="43.6" y="179.8">R292</text>
<text x="43.6" y="177.2">R291</text>
<text x="43.6" y="174.7">R290</text>
<text x="55.4" y="175.9">IN1</text>
<text x="55.4" y="178.4">IN2</text>
<text x="66.9" y="178.4">OUT2</text>
<text x="66.9" y="175.9">OUT1</text>
<text x="79.2" y="174.7">R306</text>
<text x="79.2" y="177.2">R307</text>
<text x="79.2" y="179.8">R308</text>
<text x="184.6" y="175.9">R318</text>
<text x="43.6" y="184.8">R294</text>
<text x="43.6" y="182.3">R293</text>
<text x="55.4" y="181">IN3</text>
<text x="55.4" y="183.5">IN4</text>
<text x="66.9" y="183.5">OUT4</text>
<text x="66.9" y="181">OUT3</text>
<text x="79.2" y="182.3">R309</text>
<text x="79.2" y="184.8">R310</text>
<text x="105.6" y="181">CONN15</text>
<text x="109" y="183.6">B2B-PH-SM4-TB(LF)(SN)</text>
<text x="43.6" y="189.9">R296</text>
<text x="43.6" y="187.4">R295</text>
<text x="55.4" y="186.1">IN5</text>
<text x="55.4" y="188.6">IN6</text>
<text x="55.4" y="191.1">IN7</text>
<text x="66.9" y="191.1">OUT7</text>
<text x="66.9" y="188.6">OUT6</text>
<text x="66.9" y="186.1">OUT5</text>
<text x="79.2" y="187.4">R311</text>
<text x="79.2" y="189.9">R312</text>
<text x="105.6" y="191.2">CONN16</text>
<text x="209.5" y="190.8">DRIVE6</text>
<text x="55.4" y="193.7">GND</text>
<text x="67.5" y="193.7">COM</text>
<text x="109" y="193.7">B2B-PH-SM4-TB(LF)(SN)</text>
<text x="186.3" y="196.1">C33</text>
<text x="202.1" y="193.1">TMC2209-SilentStepStick</text>
<text x="230.3" y="197.5">R352</text>
<text x="74.6" y="201.3">C26</text>
<text x="105.6" y="201.3">CONN17</text>
<text x="109" y="203.9">B2B-PH-SM4-TB(LF)(SN)</text>
<text x="184.6" y="200.1">R319</text>
<text x="188.4" y="202.6">R333</text>
<text x="200.4" y="198.8">GND</text>
<text x="200.4" y="201.3">VIO</text>
<text x="200.4" y="203.8">M1B</text>
<text x="221.2" y="201.3">Step</text>
<text x="221.3" y="203.8">PDN</text>
<text x="222.6" y="198.8">Dir</text>
<text x="230.3" y="200.1">R353</text>
<text x="230.3" y="202.6">R354</text>
<text x="71.6" y="205.2">R298</text>
<text x="164.1" y="207.7">CONN22</text>
<text x="188.4" y="205.2">R334</text>
<text x="188.4" y="207.7">R335</text>
<text x="200.4" y="206.4">M1A</text>
<text x="200.4" y="208.9">M2A</text>
<text x="220.1" y="206.4">UART</text>
<text x="220.1" y="208.9">SPRD</text>
<text x="230.3" y="205.2">R355</text>
<text x="105.6" y="211.5">CONN18</text>
<text x="109" y="214">B2B-PH-SM4-TB(LF)(SN)</text>
<text x="188.4" y="210.2">R336</text>
<text x="200.4" y="211.5">M2B</text>
<text x="200.4" y="214">GND</text>
<text x="221.4" y="211.5">MS2</text>
<text x="221.4" y="214">MS1</text>
<text x="230.3" y="215.3">R356</text>
<text x="160.6" y="218.6" transform="rotate(-90 160.6 218.6)">B4B-PH-SM4-TB(LF)(SN)</text>
<text x="184.6" y="221.7">R320</text>
<text x="186.3" y="216.5">C34</text>
<text x="200.4" y="216.5">VM</text>
<text x="217.8" y="218.7" transform="rotate(-90 217.8 218.7)">INDEX</text>
<text x="220.3" y="218.7" transform="rotate(-90 220.3 218.7)">DIAG</text>
<text x="222.6" y="216.5">EN</text>
</g>
<g font-size="1.4" fill="#840000">
<text x="96.1" y="62">1</text>
<text x="96.1" y="64.5">2</text>
<text x="105.7" y="65.8">4</text>
<text x="181.2" y="69.6">1</text>
<text x="96.1" y="72.1">1</text>
<text x="96.1" y="74.7">2</text>
<text x="105.7" y="75.9">4</text>
<text x="181.2" y="72.1">2</text>
<text x="181.2" y="74.7">3</text>
<text x="181.2" y="77.2">4</text>
<text x="96.1" y="82.3">1</text>
<text x="171.7" y="78.5">5</text>
<text x="96.1" y="84.8">2</text>
<text x="105.7" y="86.1">4</text>
<text x="96.1" y="92.5">1</text>
<text x="96.1" y="95">2</text>
<text x="105.7" y="96.3">4</text>
<text x="96.1" y="102.6">1</text>
<text x="96.1" y="105.2">2</text>
<text x="105.7" y="106.4">4</text>
<text x="96.1" y="112.8">1</text>
<text x="96.1" y="115.3">2</text>
<text x="105.7" y="116.6">4</text>
<text x="181.2" y="115.3">1</text>
<text x="181.2" y="117.9">2</text>
<text x="96.1" y="122.9">1</text>
<text x="96.1" y="125.5">2</text>
<text x="171.7" y="124.2">5</text>
<text x="181.2" y="120.4">3</text>
<text x="181.2" y="122.9">4</text>
<text x="105.7" y="126.7">4</text>
<text x="96.1" y="152.1">1</text>
<text x="96.1" y="154.7">2</text>
<text x="105.7" y="156">4</text>
<text x="181.2" y="157.2">1</text>
<text x="181.2" y="159.8">2</text>
<text x="96.1" y="162.3">1</text>
<text x="96.1" y="164.8">2</text>
<text x="105.7" y="166.1">4</text>
<text x="171.7" y="166.1">5</text>
<text x="181.2" y="162.3">3</text>
<text x="181.2" y="164.8">4</text>
<text x="96.1" y="172.5">1</text>
<text x="96.1" y="175">2</text>
<text x="105.7" y="176.3">4</text>
<text x="96.1" y="182.6">1</text>
<text x="96.1" y="185.2">2</text>
<text x="105.7" y="186.4">4</text>
<text x="96.1" y="192.8">1</text>
<text x="96.1" y="195.3">2</text>
<text x="105.7" y="196.6">4</text>
<text x="96.1" y="202.9">1</text>
<text x="181.2" y="202.9">1</text>
<text x="96.1" y="205.5">2</text>
<text x="105.7" y="206.8">4</text>
<text x="181.2" y="205.5">2</text>
<text x="181.2" y="208">3</text>
<text x="96.1" y="213.1">1</text>
<text x="96.1" y="215.6">2</text>
<text x="171.7" y="211.8">5</text>
<text x="181.2" y="210.6">4</text>
<text x="105.7" y="216.9">4</text>
</g>
<g font-size="1.4" fill="#008484">
<text x="98.8" y="62.7">1</text>
<text x="98.8" y="65.3">2</text>
<text x="101.4" y="66.5">post</text>
<text x="178.5" y="70.4">1</text>
<text x="98.8" y="72.9">1</text>
<text x="98.8" y="75.4">2</text>
<text x="101.4" y="76.7">post</text>
<text x="178.5" y="72.9">2</text>
<text x="178.5" y="75.4">3</text>
<text x="178.5" y="78">4</text>
<text x="98.8" y="83.1">1</text>
<text x="173.7" y="79.2">post</text>
<text x="98.8" y="85.6">2</text>
<text x="101.4" y="86.9">post</text>
<text x="98.8" y="93.2">1</text>
<text x="98.8" y="95.8">2</text>
<text x="101.4" y="97">post</text>
<text x="98.8" y="103.4">1</text>
<text x="98.8" y="105.9">2</text>
<text x="101.4" y="107.2">post</text>
<text x="98.8" y="113.5">1</text>
<text x="98.8" y="116.1">2</text>
<text x="101.4" y="117.3">post</text>
<text x="178.5" y="116.1">1</text>
<text x="178.5" y="118.6">2</text>
<text x="98.8" y="123.7">1</text>
<text x="173.7" y="125">post</text>
<text x="178.5" y="121.2">3</text>
<text x="178.5" y="123.7">4</text>
<text x="98.8" y="126.2">2</text>
<text x="101.4" y="127.5">post</text>
<text x="98.8" y="152.9">1</text>
<text x="98.8" y="155.4">2</text>
<text x="101.4" y="156.7">post</text>
<text x="178.5" y="158">1</text>
<text x="178.5" y="160.5">2</text>
<text x="98.8" y="163.1">1</text>
<text x="98.8" y="165.6">2</text>
<text x="101.4" y="166.9">post</text>
<text x="173.7" y="166.9">post</text>
<text x="178.5" y="163.1">3</text>
<text x="178.5" y="165.6">4</text>
<text x="98.8" y="173.2">1</text>
<text x="98.8" y="175.8">2</text>
<text x="101.4" y="177">post</text>
<text x="98.8" y="183.4">1</text>
<text x="98.8" y="185.9">2</text>
<text x="101.4" y="187.2">post</text>
<text x="98.8" y="193.5">1</text>
<text x="98.8" y="196.1">2</text>
<text x="101.4" y="197.4">post</text>
<text x="98.8" y="203.7">1</text>
<text x="178.5" y="203.7">1</text>
<text x="98.8" y="206.2">2</text>
<text x="101.4" y="207.5">post</text>
<text x="178.5" y="206.2">2</text>
<text x="178.5" y="208.8">3</text>
<text x="98.8" y="213.9">1</text>
<text x="173.7" y="212.6">post</text>
<text x="178.5" y="211.3">4</text>
<text x="98.8" y="216.4">2</text>
<text x="101.4" y="217.7">post</text>
</g>
</svg>
